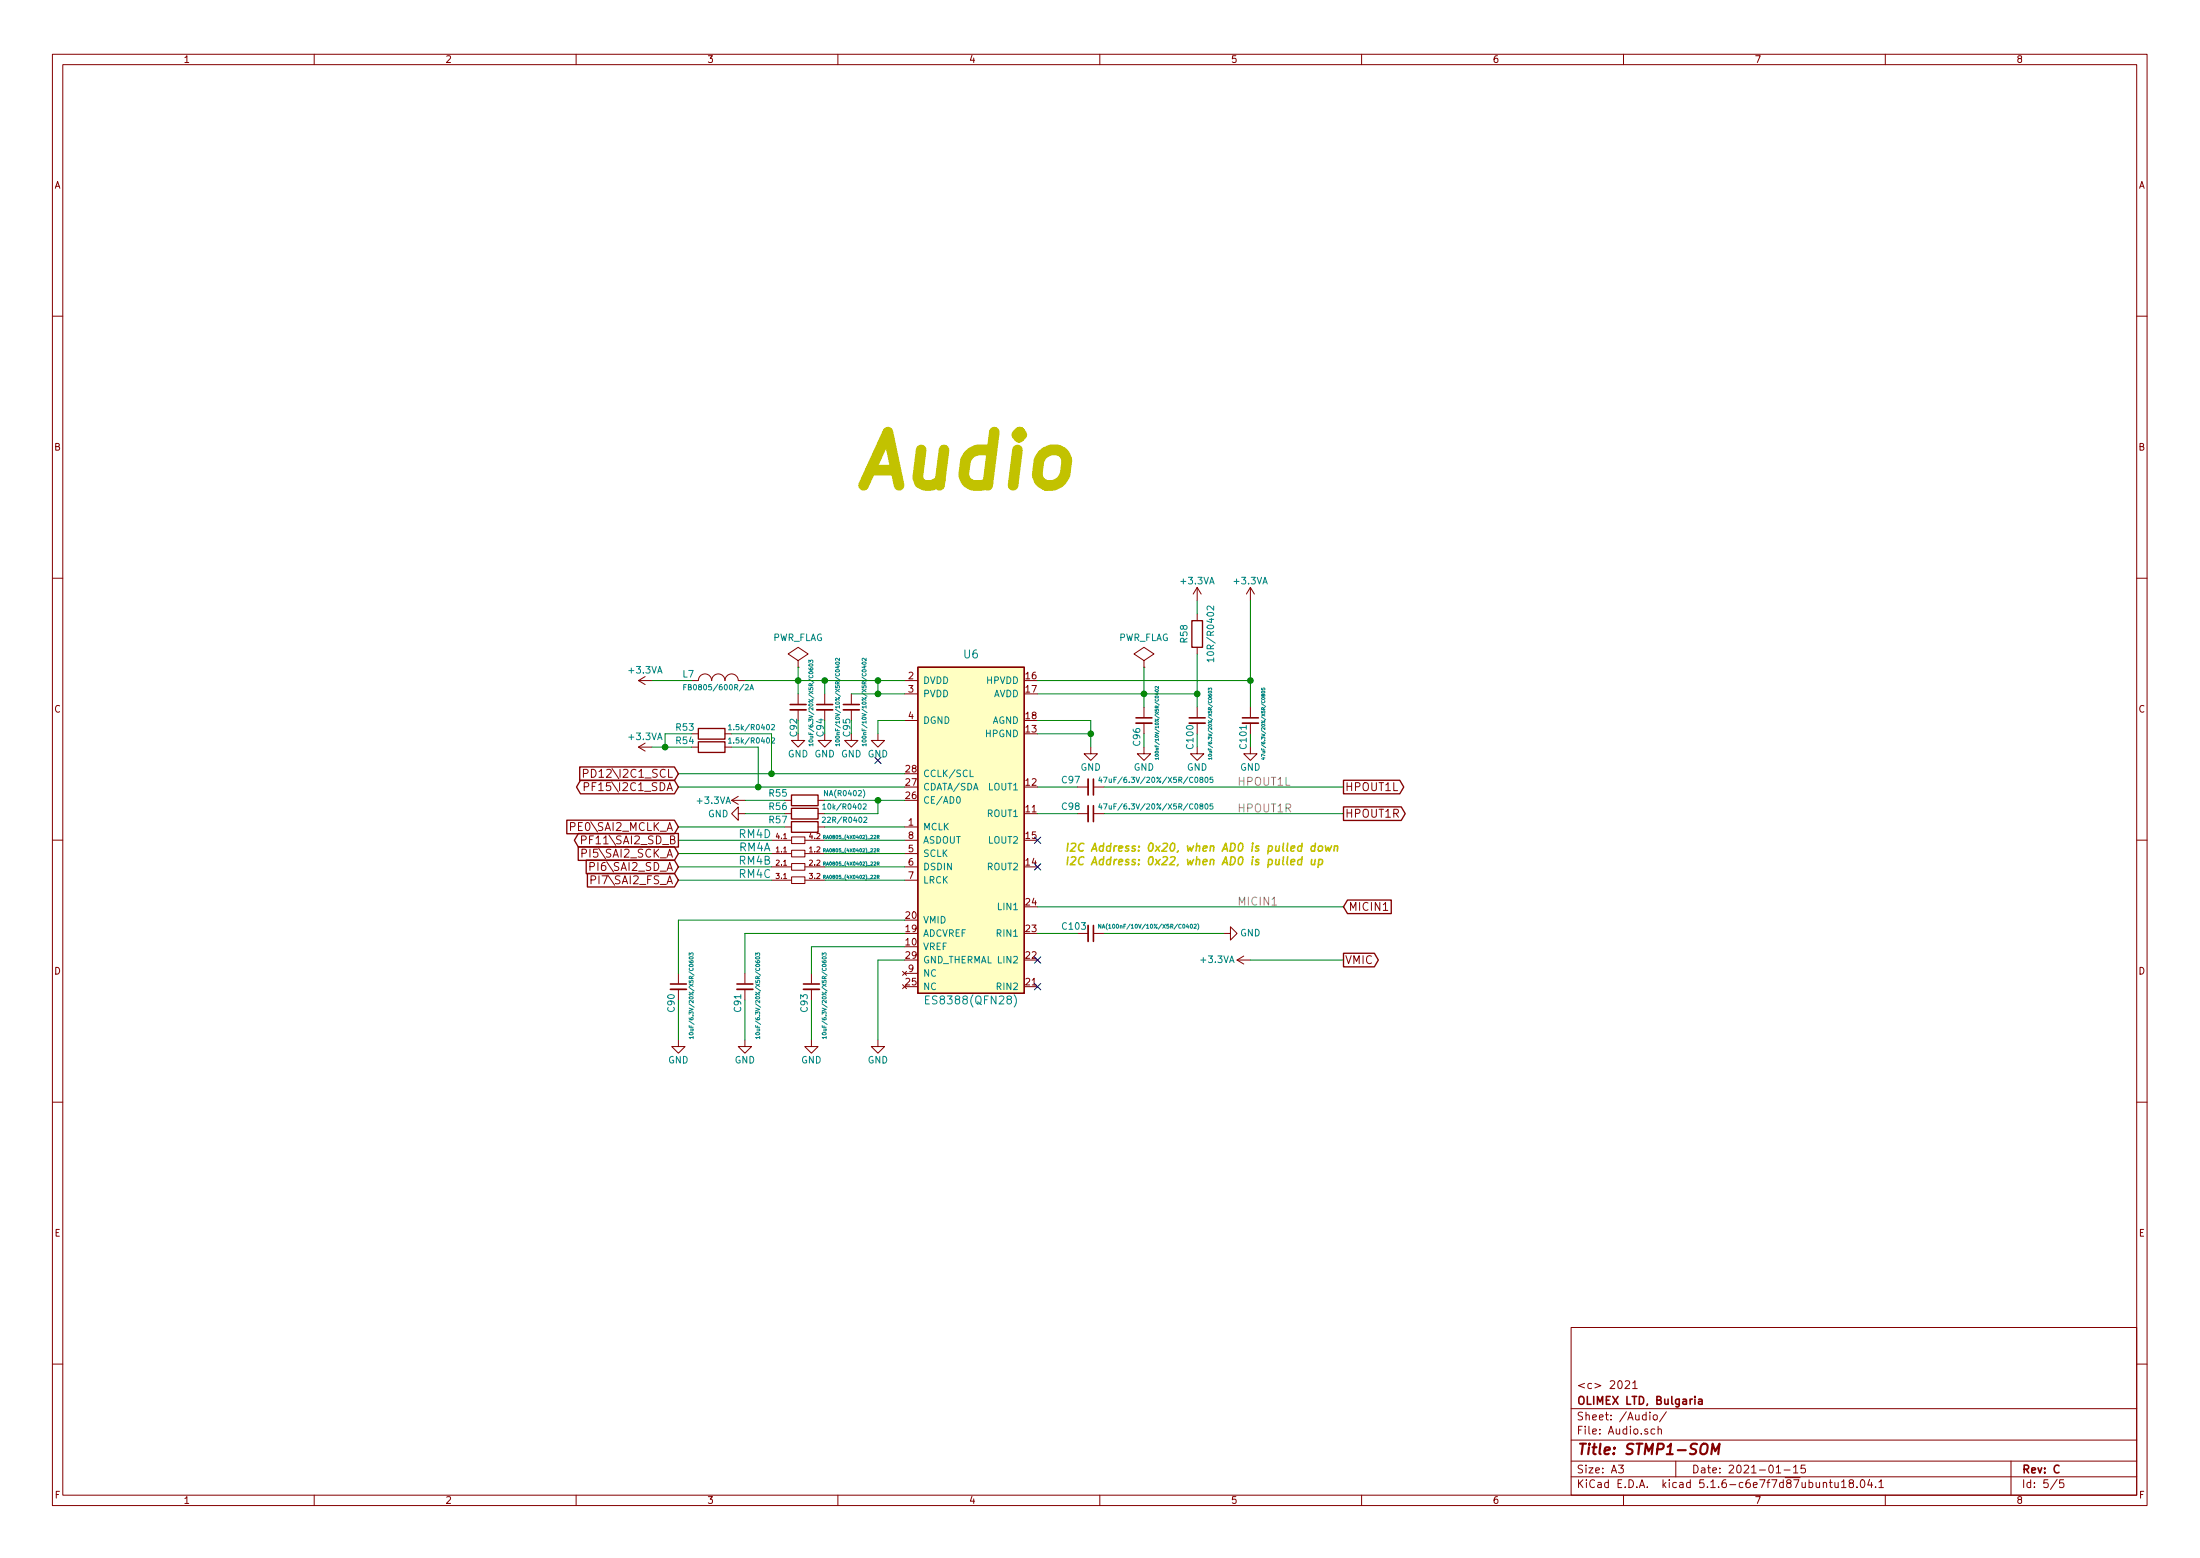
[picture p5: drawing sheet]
<svg xmlns="http://www.w3.org/2000/svg" width="297mm" height="210mm" viewBox="0 0 297 210" stroke-linecap="round" stroke-linejoin="round" font-family="sans-serif">
<g fill="none" stroke="#840000" stroke-width=".14">
<path d="M7.1 7.3h282.8v195.9h-282.8zM8.5 8.7h280v193.1h-280zM42.4 7.3v1.4M77.8 7.3v1.4M113.1 7.3v1.4M148.5 7.3v1.4M183.8 7.3v1.4M219.2 7.3v1.4M254.5 7.3v1.4M7.1 42.7h1.4M288.5 42.7h1.4M7.1 78h1.4"/>
<path d="M161.6 79.3v1.8M161.6 79.3l.6 .9M161.6 79.3l-.5 .9M168.8 79.3l.6 .9M168.8 79.3v1.8M168.8 79.3l-.5 .9M288.5 78h1.4M86.2 91.8h1.8M86.2 91.8l.9 .6M87.1 91.3l-.9 .5M93.4 91.8h.9a.9 .9 0 0 1 .9-.9 .9 .9 0 0 1 .9 .9 .9 .9 0 0 1 .9-.9 .9 .9 0 0 1 .9 .9 .9 .9 0 0 1 .9-.9 .9 .9 0 0 1 .9 .9h.9M93.4 99h.9"/>
<path d="M97.9 99h.9M107.8 89.2l1.3-.9-1.3-.9-1.4 .9 1.4 .9v.8M107.8 90h.1M107.8 99v.9h-.9l.9 .9 .9-.9h-.9M107.8 93.6v1.4M107.8 95.8v1.4M111.4 99v.9h-.9l.9 .9 .9-.9h-.9M111.4 93.6v1.4M111.4 95.8v1.4M114.9 99v.9h-.9l.9 .9 .9-.9h-.9M114.9 93.6v1.4M114.9 95.8v1.4"/>
<path d="M118.5 99v.9h-.9l.9 .9 .9-.9h-.9M122.1 91.8h1.8M122.1 93.6h1.8M122.1 97.2h1.8M154.5 89.2l1.3-.9-1.3-.9-1.4 .9 1.4 .9v.8M154.5 90h.1M154.5 95.4v1.4M154.5 97.6v1.4M161.6 82.9v.9M161.6 87.4v.9M161.6 95.4v1.4M161.6 97.6v1.4"/>
<path d="M168.8 95.4v1.4M168.8 97.6v1.4M7.1 113.4h1.4M78.5 113.4l.5-.1 .1-.1v-.3l-.6-.1v1.1M78.6 115.2l.5-.1 .1-.1-.1-.3-.5-.1v1.1M78.8 104.4l.5-.1 .1-.1-.1-.3-.5-.1v1.1M78.9 106.2l.5-.1 .1-.1-.1-.3-.5-.1v1.1M79.7 117l.5-.1 .1-.1-.1-.3-.5-.1v1.1M79.8 118.7h.5l.1-.1v-.3l-.6-.1v1.1M86.2 100.8l.9 .6M86.2 100.8h1.8M87.1 100.3l-.9 .5"/>
<path d="M93.4 100.8h.9M97.9 100.8h.9M98.8 108h1.8M98.8 108l.9 .5M99.7 109.8v-.9l-.9 .9 .9 .9v-.9h.9M99.7 107.5l-.9 .5M104.2 113.4h2.7M104.2 115.2h2.7M104.2 117h2.7M104.2 118.8h2.7M106 109.8h.9M106 108h.9"/>
<path d="M106 111.6h.9M106.9 114.7h1.8v.9h-1.8zM106.9 112.9h1.8v.9h-1.8zM106.9 116.5h1.8v.9h-1.8zM106.9 118.3h1.8v.9h-1.8zM108.7 113.4h2.7M108.7 115.2h2.7M108.7 117h2.7M108.7 118.8h2.7M110.5 109.8h.9M110.5 108h.9M110.5 111.6h.9"/>
<path d="M122.1 113.4h1.8M122.1 115.2h1.8M122.1 111.6h1.8M122.1 117h1.8M122.1 118.8h1.8M145.5 109.8h1.4M145.5 106.2h1.4M147.3 100.8v.9h-.9l.9 .9 .9-.9h-.9M147.7 109.8h1.4M147.7 106.2h1.4M154.5 100.8v.9h-.9l.9 .9 .9-.9h-.9M161.6 100.8v.9h-.9l.9 .9 .9-.9h-.9"/>
<path d="M168.8 100.8v.9h-.9l.9 .9 .9-.9h-.9M288.5 113.4h1.4M91.6 131.4v1.3M91.6 133.5v1.4M100.6 131.4v1.3M100.6 133.5v1.4M109.6 131.4v1.3M109.6 133.5v1.4M121.9 132.9l.5 .5M121.9 131.1l.5 .5M122.1 131.4h1.8M122.4 132.9l-.5 .5"/>
<path d="M122.4 131.1l-.5 .5M145.5 126h1.4M147.7 126h1.4M165.2 126h.9v-.9l.9 .9-.9 .9v-.9M167 129.6l.9 .5M167 129.6h1.8M167.9 129l-.9 .6M186.8 122.9h.6M7.1 148.7h1.4M91.6 140.3v.9h-.9l.9 .9 .9-.9h-.9M100.6 140.3v.9h-.9l.9 .9 .9-.9h-.9M109.6 140.3v.9h-.9l.9 .9 .9-.9h-.9"/>
<path d="M118.5 140.3v.9h-.9l.9 .9 .9-.9h-.9M288.5 148.7h1.4M212.1 179.1h76.4v22.7h-76.4zM7.1 184.1h1.4M212.1 199.3h76.4M212.1 197.2h76.4M212.1 194.3h76.4M212.1 190.1h76.4M218.5 197.7h.7l-.4 .4 .3 .1v.5l-.1 .1-.5-.1M219.4 186.4l.4-.1 .2 .1v.2l-.6 .8h.6M220.4 186.6l.3-.3v1.1M220.4 187.4h.7"/>
<path d="M222.8 190.6v.1M222.8 190.9v.7M223.3 191l.1-.1 .3 .1v.5l-.1 .1-.3-.1zM223.4 192.9l-.3-.1-.2 .2 .1 .4 .1 .1h.3M223.9 192.9l.1-.1 .3 .1v.6M223.9 192.5v1M225 190.5l-.9 1.4M226.3 197.2v2.1M239.8 198.8h.6M240.9 198.4h.8M242.2 198l.3-.3v1.1M242.2 198.8h.5"/>
<path d="M243.7 197.7h-.5v.5l.1-.1 .4 .1 .1 .1-.1 .4-.1 .1-.4-.1M247.1 199.7v.9l.3 .2M251.3 199.7h.1a.56 .56 0 0 1 .4 .5 .56 .56 0 0 1-.4 .6 .71 .71 0 0 1-.1-1.1zM252.4 199.6l-.2 .8h.6M271.5 197.2v4.6M277.8 199.6l-.9 1.4M278.6 199.7h-.5v.5l.1-.1h.4l.1 .2-.1 .4-.1 .1-.4-.1M288.5 184.1h1.4M42.4 201.8v1.4M77.8 201.8v1.4M113.1 201.8v1.4M148.5 201.8v1.4"/>
<path d="M183.8 201.8v1.4M219.2 201.8v1.4M246.2 200.1h.1h.3v.7M247 200.1h.4M247.7 200.1l.1 .6 .2 .1 .2-.1M248.2 200.1v.7M248.6 200l.3-.3v1.1M248.6 200.8h.6M249.9 200.1h-.2v-.3l.2-.1h.3v.4l-.4 .1-.1 .2v.3l.2 .1h.2l.2-.2-.1-.3-.1-.2M250.7 200.7v.1M252.7 200.1v.7M253.2 200.7v.1"/>
<path d="M253.7 200l.3-.3v1.1M253.7 200.8h.6M254.5 201.8v1.4"/>
</g>
<path d="M231.1 196.2l.1-1.4 .4 1.1 .6-1.1-.2 1.4" fill="none" stroke="#840000" stroke-width=".29"/>
<g fill="none" stroke="#840000" stroke-width=".22">
<path d="M106.7 95.1h2.1M110.3 95.1h2.1M113.9 95.1h2.1M153.4 96.9h2.1M160.6 96.9h2.1M167.7 96.9h2.2M147.6 105.1v2.2M147.6 108.7v2.2M90.5 132.8h2.2M99.5 132.8h2.2M108.5 132.8h2.1M147.6 124.9v2.1"/>
<path d="M229.4 188.9h.4v.6M229.8 189.1h-.3l-.2 .2 .2 .2h.3"/>
</g>
<path d="M106.7 95.8h2.1M110.3 95.8h2.1M113.9 95.8h2.1M153.4 97.6h2.1M160.6 97.6h2.1M167.7 97.6h2.2M146.9 105.1v2.2M146.9 108.7v2.2M90.5 133.5h2.2M99.5 133.5h2.2M108.5 133.5h2.1M146.9 124.9v2.1" fill="none" stroke="#840000" stroke-width=".23"/>
<g fill="none" stroke="#008484" stroke-width=".14">
<path d="M92.3 92.7h.3M92.7 92.4h-.4v.7M98.3 99.8l.3-.2v.7M98.3 98l.3-.2v.7M98.3 98.5h.5M101.3 93.1l.2-.7 .2 .7M101.3 92.9h.4M104.2 99.6h.2l.2 .2-.5 .5h.5M104.2 97.8h.2l.2 .2-.5 .5h.5M109.2 89.4v-.3l.2 .2 .1-.2h.2v.3M109.3 99.9a.26 .26 0 0 1 .3-.1 .26 .26 0 0 1 .1 .3 .33 .33 0 0 1-.5-.1zM109.3 89.7a.26 .26 0 0 1 .3-.1 .26 .26 0 0 1 .1 .2 .33 .33 0 0 1-.5-.1z"/>
<path d="M112.8 99.9a.27 .27 0 0 1 .3-.1 .27 .27 0 0 1 .2 .3 .33 .33 0 0 1-.5-.1zM112.8 89.4a.26 .26 0 0 1 .3-.1 .26 .26 0 0 1 .2 .3 .33 .33 0 0 1-.5-.1zM113.3 88.8v.4l-.3-.4-.2 .1 .1 .2M116.4 99.9a.27 .27 0 0 1 .3-.1 .27 .27 0 0 1 .2 .3 .33 .33 0 0 1-.5-.1zM116.5 89.4a.26 .26 0 0 1 .3-.1 .26 .26 0 0 1 .1 .3 .33 .33 0 0 1-.5-.1zM116.9 88.8v.4l-.3-.4-.2 .1 .1 .2M156 93.1a.23 .23 0 0 1 .3-.1 .23 .23 0 0 1 .1 .3 .22 .22 0 0 1-.3 0 .22 .22 0 0 1-.1-.2zM156.4 92.6v.3l-.3-.3-.1 .1v.2M163.1 93.1v-.2l.2 .1 .1-.1h.2l-.1 .2M163.2 93.3a.23 .23 0 0 1 .2 0 .23 .23 0 0 1 .2 .2h-.1a.22 .22 0 0 1-.2 .1 .22 .22 0 0 1-.1-.3zM163.9 89.1h-.9l.2 .2M163.9 81.8v.5l-.7-.5-.2 .2 .1 .3"/>
<path d="M163.9 88.8v.5M170.3 92.9v.2h.2v-.2h.3l-.1 .2M170.4 93.3a.23 .23 0 0 1 .2 0 .23 .23 0 0 1 .2 .2h-.1a.22 .22 0 0 1-.2 .1 .22 .22 0 0 1-.1-.3zM98.3 100.3h.5M109.8 100.5h-.6l.2 .2M109.8 100.4v.3M111 110.3h.3l.1 .2-.4 .5h.4M111.1 108.7l.2-.2v.7M111.1 109.2h.4M111.2 114.8l.2-.1v-.1l-.2-.1v.5M111.2 113l.2-.1v-.1l-.2-.1v.5M111.2 116.6l.2-.1v-.1l-.2-.1v.5"/>
<path d="M111.2 118.4l.2-.1v-.1l-.2-.1v.5M111.3 114.8l.1 .2M111.3 113l.1 .2M111.3 116.6l.1 .2M111.3 118.4l.1 .2M113.3 100.5h-.5l.2 .2M113.3 100.4v.3M116.5 108.5h.3l.2 .2-.5 .5h.5M116.6 110.3h.3l.1 .2-.4 .5h.4M116.9 100.5h-.5l.2 .2M116.9 100.4v.3M118.4 114.8l.3-.1v-.1l-.3-.1v.5"/>
<path d="M118.4 113l.3-.1v-.1l-.3-.1v.5M118.4 116.6l.3-.1v-.1l-.3-.1v.5M118.4 118.4l.3-.1v-.1l-.3-.1v.5M118.6 114.8l.1 .2M118.6 113l.1 .2M118.6 116.6l.1 .2M118.6 118.4l.1 .2M129.2 107.6l.1-.1a.48 .48 0 0 1 .4 .5 .48 .48 0 0 1-.4 .4l-.1-.3zM131 103.9v.9h.4M148.5 108.4l-.1 .5h.4M148.5 104.8l-.1 .6h.4M148.7 105.1v.5"/>
<path d="M148.7 108.7v.5M149 108.5h.5l-.3 .7M149 104.9h.5l-.3 .7M156 101.9v-.1a.23 .23 0 0 1 .3 0 .23 .23 0 0 1 .1 .2 .22 .22 0 0 1-.3 .1 .22 .22 0 0 1-.1-.2zM156.4 102.4h-.4l.1 .1M156.4 102.2v.3M162.8 108.5h.1a.35 .35 0 0 1 .2 .3 .35 .35 0 0 1-.3 .4l-.1-.3zM162.8 104.9h.1a.35 .35 0 0 1 .2 .4 .35 .35 0 0 1-.3 .3l-.1-.3zM163.2 101.9v-.1a.23 .23 0 0 1 .2 0 .23 .23 0 0 1 .2 .2h-.1a.22 .22 0 0 1-.2 .1 .22 .22 0 0 1-.1-.2zM163.6 102.4h-.5l.2 .1M163.6 102.2v.3M163.7 108.5h-.3v.3h.3v.3l-.1 .1-.2-.1"/>
<path d="M163.7 104.9h-.3v.3h.3v.3l-.1 .1-.2-.1M170.5 102.3h.3M170.6 102.2v.3l-.3-.1M170.8 102l-.5-.2v.3M93.1 128.9v-.3l.2 .2 .1-.2h.2l-.1 .3M93.1 139.4a.26 .26 0 0 1 .3-.1 .26 .26 0 0 1 .2 .3 .33 .33 0 0 1-.5-.1zM93.1 129.2a.26 .26 0 0 1 .3-.1 .26 .26 0 0 1 .2 .2 .33 .33 0 0 1-.5-.1zM93.6 139.9v.3M102 128.9v-.3l.2 .2 .1-.2h.3l-.1 .3M102.1 139.4a.26 .26 0 0 1 .3-.1 .26 .26 0 0 1 .2 .3 .33 .33 0 0 1-.6-.1zM102.1 129.2a.26 .26 0 0 1 .3-.1 .26 .26 0 0 1 .2 .2 .33 .33 0 0 1-.6-.1zM102.6 139.9v.3"/>
<path d="M111 128.9v-.3l.2 .2 .1-.2h.2v.3M111.1 139.4a.26 .26 0 0 1 .3-.1 .26 .26 0 0 1 .1 .3 .33 .33 0 0 1-.5-.1zM111.1 129.2a.26 .26 0 0 1 .3-.1 .26 .26 0 0 1 .1 .2 .33 .33 0 0 1-.5-.1zM111.5 139.9v.3M125 134.9h.3M125.5 134.4h-.5v1.1h.5M136.9 134.2a1.26 1.26 0 0 1 0 1.7M148.6 124.7v.6l-.3-.6v.6M148.8 125.3l.2-.6 .2 .6M148.9 125.1h.2M160.8 124.8v-.1a.27 .27 0 0 1 .2 .3 .27 .27 0 0 1-.2 .3l-.1-.2zM161.2 124.8l.2-.1 .1 .2-.3 .4h.3"/>
<path d="M161.7 124.7a.6 .6 0 0 1 0 .8M93.6 140h-.5l.1 .2M102.6 140h-.6l.2 .2M111.5 140h-.5l.2 .2"/>
</g>
<g fill="none" stroke="#840000" stroke-width=".18">
<path d="M94.3 98.3h3.6v1.4h-3.6zM123.9 90h14.4v44.1h-14.4zM160.9 83.8h1.5v3.6h-1.5zM76.5 110.7h14.6l.5 .9-.5 .9h-14.6zM78.1 114.3h13l.5 .9-.5 .9h-13zM78.1 112.5h13.5v1.8h-13.5l-.5-.9zM78.3 103.5h12.8l.5 .9-.5 .9h-12.8zM78.4 105.3h12.7l.5 .9-.5 .9h-12.7l-.6-.9zM79.1 116.1h12l.5 .9-.5 .9h-12zM79.3 117.9h11.8l.5 .9-.5 .9h-11.8zM94.3 100.1h3.6v1.4h-3.6zM106.9 107.3h3.6v1.4h-3.6z"/>
<path d="M106.9 110.9h3.6v1.4h-3.6zM106.9 109.1h3.6v1.4h-3.6zM181.4 108.9h7.8l.5 .9-.5 .9h-7.8zM181.4 105.3h7.6l.5 .9-.5 .9h-7.6zM181.4 128.6h4.2l.5 1-.5 .9h-4.2zM181.9 121.5h5.9v1.8h-5.9l-.5-.9z"/>
</g>
<path d="M123.9 90h14.4v44.1h-14.4z" fill="#ffffc2" stroke="#ffffc2" stroke-width=".14"/>
<g fill="none" stroke="#008400" stroke-width=".14">
<path d="M88 91.8h5.4M93.4 99h-3.6v1.8M98.8 99h5.4v5.4M100.6 91.8h21.5M107.8 90v3.6M111.4 91.8v1.8M114.9 93.6h7.2M118.5 91.8v1.8M122.1 97.2h-3.6v1.8M140.1 91.8h28.7M140.1 99h7.2M140.1 93.6h21.5"/>
<path d="M140.1 97.2h7.2v3.6M154.5 90v5.4M154.5 99v1.8M161.6 81.1v1.8M161.6 88.3v7.1M161.6 99v1.8M168.8 81.1v14.3M168.8 99v1.8M88 100.8h5.4M91.6 106.2h30.5M91.6 113.4h12.6M91.6 118.8h12.6"/>
<path d="M91.6 104.4h30.5M91.6 117h12.6M91.6 115.2h12.6M91.6 111.6h14.4M98.8 100.8h3.6v5.4M100.6 109.8h5.4M100.6 108h5.4M111.4 113.4h10.7M111.4 118.8h10.7M111.4 108h10.7M111.4 117h10.7M111.4 115.2h10.7"/>
<path d="M111.4 111.6h10.7M118.5 108v1.8h-7.1M140.1 109.8h5.4M140.1 106.2h5.4M149.1 109.8h32.3M149.1 106.2h32.3M91.6 134.9v5.4M100.6 134.9v5.4M109.6 134.9v5.4M122.1 129.6h-3.6v10.7M122.1 127.8h-12.5v3.6M122.1 126h-21.5v5.4"/>
<path d="M122.1 124.2h-30.5v7.2M140.1 122.4h41.3M140.1 126h5.4M149.1 126h16.1M168.8 129.6h12.6"/>
</g>
<path d="M171.8 122.1h.6" fill="none" stroke="#848484" stroke-width=".14"/>
<g fill="none" stroke="#c2c200" stroke-width=".22">
<path d="M174.3 116.3l.5-.1v-.2h-.4l-.1 .5 .1 .2 .3-.1M175.8 116h-.3l-.3 .2 .1 .4h.4M175.8 115.6l-.1 1.1M177.1 116v.6l.2 .1 .2-.1M177.6 114.2h-.3l-.3 .1 .1 .5h.4M177.6 116l-.1 .7M177.6 113.8l-.1 1.1M178.1 114.2h.1h.3v.5l-.2 .2-.3-.1zM178.1 116h.3l.2 .2-.2 .4h-.4M178.1 116l-.2 1.1M179 114.2l.1 .7 .2-.6 .2 .6 .3-.7M180.2 114.2h.1h.3v.7"/>
<path d="M180.2 114.2l-.1 .7"/>
</g>
<g fill="#008400" stroke="#008400" stroke-width=".18">
<circle cx="161.6" cy="93.6" r=".36"/>
<circle cx="89.8" cy="100.8" r=".36"/>
<circle cx="118.5" cy="108" r=".36"/>
<circle cx="102.4" cy="106.2" r=".36"/>
<circle cx="104.2" cy="104.4" r=".36"/>
<circle cx="154.5" cy="93.6" r=".36"/>
<circle cx="168.8" cy="91.8" r=".36"/>
<circle cx="147.3" cy="99" r=".36"/>
<circle cx="107.8" cy="91.8" r=".36"/>
<circle cx="111.4" cy="91.8" r=".36"/>
<circle cx="118.5" cy="91.8" r=".36"/>
<circle cx="118.5" cy="93.6" r=".36"/>
</g>
<path d="M118.1 102.2l.9 .9M119 102.2l-.9 .9M139.7 113l.8 .8M139.7 116.6l.8 .8M140.5 113l-.8 .8M140.5 116.6l-.8 .8M139.7 129.1l.8 .9M139.7 132.7l.8 .9M140.5 129.1l-.8 .9M140.5 132.7l-.8 .9" fill="none" stroke="#000084" stroke-width=".14"/>
<text font-size="10" fill="#c2c200" x="114.9" y="65.9">Audio</text>
<text font-size="2" fill="#840000" x="212.8" y="196.3">Title: STMP1-SOM</text>
<g font-size="1.5" fill="#008484">
<text x="130.2" y="88.8">U6</text>
<text x="99.8" y="113.1">RM4D</text>
<text x="99.8" y="114.9">RM4A</text>
<text x="99.8" y="116.7">RM4B</text>
<text x="99.8" y="118.5">RM4C</text>
<text x="125.5" y="135.5">ES8388(QFN28)</text>
</g>
<g font-size="1.5" fill="#840000">
<text x="79.8" y="106.8">PF15\I2C1_SDA</text>
<text x="79.8" y="105">PD12\I2C1_SCL</text>
<text x="181.6" y="106.8">HPOUT1L</text>
<text x="77.3" y="112.1">PE0\SAI2_MCLK_A</text>
<text x="79.2" y="113.9">PF11\SAI2_SD_B</text>
<text x="181.6" y="110.3">HPOUT1R</text>
<text x="79" y="115.7">PI5\SAI2_SCK_A</text>
<text x="80.1" y="117.5">PI6\SAI2_SD_A</text>
<text x="80.3" y="119.3">PI7\SAI2_FS_A</text>
<text x="182" y="122.9">MICIN1</text>
<text x="181.6" y="130.1">VMIC</text>
<text x="212.8" y="191.7">Sheet: /Audio/</text>
<text x="212.8" y="189.6">OLIMEX LTD, Bulgaria</text>
<text x="212.8" y="187.4">&lt;c&gt; 2021</text>
<text x="212.8" y="193.6">File: Audio.sch</text>
<text x="212.8" y="200.8">KiCad E.D.A. kicad 5.1.6-c6e7f7d87ubuntu18.04.1</text>
<text x="212.8" y="198.8">Size: A3</text>
<text x="228.4" y="198.8">Date: 2021-01-15</text>
<text x="272.9" y="198.8">Rev: C</text>
<text x="272.9" y="200.8">Id: 5/5</text>
</g>
<g font-size="1.5" fill="#848484">
<text x="167" y="106">HPOUT1L</text>
<text x="167" y="109.6">HPOUT1R</text>
<text x="167" y="122.2">MICIN1</text>
</g>
<g font-size="1.5" fill="#c2c200">
<text x="143.7" y="114.9">I2C Address: 0x20, when AD0 is pulled down</text>
<text x="143.7" y="116.8">I2C Address: 0x22, when AD0 is pulled up</text>
</g>
<g font-size="1.3" fill="#840000">
<text x="24.7" y="8.5">1</text>
<text x="60.1" y="8.5">2</text>
<text x="95.5" y="8.5">3</text>
<text x="130.8" y="8.5">4</text>
<text x="166.2" y="8.5">5</text>
<text x="201.5" y="8.5">6</text>
<text x="236.9" y="8.5">7</text>
<text x="272.2" y="8.5">8</text>
<text x="7.3" y="25.4">A</text>
<text x="288.7" y="25.4">A</text>
<text x="7.3" y="60.8">B</text>
<text x="288.7" y="60.8">B</text>
<text x="122.7" y="91.7">2</text>
<text x="122.7" y="93.5">3</text>
<text x="138.5" y="91.7">16</text>
<text x="138.5" y="93.5">17</text>
<text x="7.3" y="96.2">C</text>
<text x="122.7" y="97.1">4</text>
<text x="138.5" y="98.8">13</text>
<text x="138.5" y="97.1">18</text>
<text x="288.7" y="96.2">C</text>
<text x="122.3" y="107.8">26</text>
<text x="122.3" y="106">27</text>
<text x="122.3" y="104.2">28</text>
<text x="138.5" y="106">12</text>
<text x="122.7" y="111.4">1</text>
<text x="122.7" y="113.2">8</text>
<text x="138.5" y="109.6">11</text>
<text x="138.5" y="113.2">15</text>
<text x="122.7" y="115">5</text>
<text x="122.7" y="116.8">6</text>
<text x="122.7" y="118.6">7</text>
<text x="138.5" y="116.8">14</text>
<text x="122.3" y="125.8">19</text>
<text x="122.3" y="124">20</text>
<text x="138.5" y="125.8">23</text>
<text x="138.5" y="122.2">24</text>
<text x="7.3" y="131.5">D</text>
<text x="122.3" y="127.6">10</text>
<text x="122.3" y="129.4">29</text>
<text x="122.7" y="131.2">9</text>
<text x="138.5" y="129.4">22</text>
<text x="288.7" y="131.5">D</text>
<text x="122.3" y="133">25</text>
<text x="138.5" y="133">21</text>
<text x="7.4" y="166.9">E</text>
<text x="288.8" y="166.9">E</text>
<text x="7.4" y="202.2">F</text>
<text x="24.7" y="202.9">1</text>
<text x="60.1" y="202.9">2</text>
<text x="95.5" y="202.9">3</text>
<text x="130.8" y="202.9">4</text>
<text x="166.2" y="202.9">5</text>
<text x="201.5" y="202.9">6</text>
<text x="236.9" y="202.9">7</text>
<text x="272.2" y="202.9">8</text>
<text x="288.8" y="202.2">F</text>
</g>
<g font-size="1.3" fill="#008484">
<text x="159.5" y="78.9">+3.3VA</text>
<text x="166.7" y="78.9">+3.3VA</text>
<text x="104.3" y="86.5">PWR_FLAG</text>
<text x="151" y="86.5">PWR_FLAG</text>
<text x="160.3" y="86.7" transform="rotate(-90 160.3 86.7)">R58</text>
<text x="163.9" y="88.7" transform="rotate(-90 163.9 88.7)">10R/R0402</text>
<text x="85" y="90.9">+3.3VA</text>
<text x="92.2" y="91.4">L7</text>
<text x="124.6" y="92.3">DVDD</text>
<text x="124.6" y="94.1">PVDD</text>
<text x="133.2" y="92.3">HPVDD</text>
<text x="134.1" y="94.1">AVDD</text>
<text x="85" y="99.9">+3.3VA</text>
<text x="91.3" y="100.4">R54</text>
<text x="91.3" y="98.6">R53</text>
<text x="124.6" y="97.7">DGND</text>
<text x="133.1" y="99.5">HPGND</text>
<text x="133.9" y="97.7">AGND</text>
<text x="154" y="100.6" transform="rotate(-90 154 100.6)">C96</text>
<text x="161.1" y="101" transform="rotate(-90 161.1 101)">C100</text>
<text x="168.3" y="101" transform="rotate(-90 168.3 101)">C101</text>
<text x="103.9" y="107.5">R55</text>
<text x="106.4" y="102.2">GND GND GND GND</text>
<text x="124.6" y="106.7">CDATA/SDA</text>
<text x="124.6" y="104.9">CCLK/SCL</text>
<text x="133.5" y="106.7">LOUT1</text>
<text x="143.4" y="105.7">C97</text>
<text x="145.9" y="104">GND</text>
<text x="153.1" y="104">GND</text>
<text x="160.3" y="104">GND</text>
<text x="167.4" y="104">GND</text>
<text x="94.2" y="108.5">+3.3VA</text>
<text x="95.6" y="110.3">GND</text>
<text x="103.9" y="111.1">R57</text>
<text x="103.9" y="109.3">R56</text>
<text x="124.6" y="112">MCLK</text>
<text x="124.6" y="108.5">CE/AD0</text>
<text x="124.6" y="113.8">ASDOUT</text>
<text x="133.4" y="110.3">ROUT1</text>
<text x="133.5" y="113.8">LOUT2</text>
<text x="143.4" y="109.3">C98</text>
<text x="124.6" y="115.6">SCLK</text>
<text x="124.6" y="117.4">DSDIN</text>
<text x="124.6" y="119.2">LRCK</text>
<text x="133.4" y="117.4">ROUT2</text>
<text x="124.6" y="124.6">VMID</text>
<text x="134.9" y="122.8">LIN1</text>
<text x="143.5" y="125.5">C103</text>
<text x="124.6" y="128.2">VREF</text>
<text x="124.6" y="126.4">ADCVREF</text>
<text x="124.6" y="130">GND_THERMAL LIN2</text>
<text x="124.6" y="131.8">NC</text>
<text x="134.8" y="126.4">RIN1</text>
<text x="162.2" y="130">+3.3VA</text>
<text x="167.4" y="126.4">GND</text>
<text x="91.1" y="136.5" transform="rotate(-90 91.1 136.5)">C90</text>
<text x="100.1" y="136.5" transform="rotate(-90 100.1 136.5)">C91</text>
<text x="109.1" y="136.5" transform="rotate(-90 109.1 136.5)">C93</text>
<text x="124.6" y="133.6">NC</text>
<text x="134.8" y="133.6">RIN2</text>
<text x="90.2" y="143.5">GND</text>
<text x="99.2" y="143.5">GND</text>
<text x="108.2" y="143.5">GND</text>
<text x="117.2" y="143.5">GND</text>
</g>
<g font-size="1.3" fill="#008400">
<text x="107.6" y="99.4" transform="rotate(-90 107.6 99.4)">C92</text>
<text x="111.2" y="99.4" transform="rotate(-90 111.2 99.4)">C94</text>
<text x="114.8" y="99.4" transform="rotate(-90 114.8 99.4)">C95</text>
</g>
<g font-size="1" fill="#008484">
<text x="93.1" y="93.1">FB0805/600R/2A</text>
<text x="98.9" y="100.3">1.5k/R0402</text>
<text x="98.9" y="98.5">1.5k/R0402</text>
<text x="111.5" y="107.4">NA(R0402)</text>
<text x="149.9" y="105.6">47uF/6.3V/20%/X5R/C0805</text>
<text x="111.5" y="111">22R/R0402</text>
<text x="111.6" y="109.2">10k/R0402</text>
<text x="149.9" y="109.2">47uF/6.3V/20%/X5R/C0805</text>
</g>
<g font-size="1" fill="#840000">
<text x="104.8" y="113.2">4.1</text>
<text x="109.3" y="113.2">4.2</text>
<text x="104.8" y="115">1.1</text>
<text x="104.8" y="116.8">2.1</text>
<text x="104.8" y="118.6">3.1</text>
<text x="109.3" y="115">1.2</text>
<text x="109.3" y="116.8">2.2</text>
<text x="109.3" y="118.6">3.2</text>
</g>
<g font-size=".8" fill="#008484">
<text x="109.8" y="99.5" transform="rotate(-90 109.8 99.5)">10uF/6.3V/20%/X5R/C0603</text>
<text x="113.4" y="99.5" transform="rotate(-90 113.4 99.5)">100nF/10V/10%/X5R/C0402</text>
<text x="117" y="99.5" transform="rotate(-90 117 99.5)">100nF/10V/10%/X5R/C0402</text>
<text x="149.6" y="125.3">NA(100nF/10V/10%/X5R/C0402)</text>
<text x="93.6" y="139" transform="rotate(-90 93.6 139)">10uF/6.3V/20%/X5R/C0603</text>
<text x="102.6" y="139" transform="rotate(-90 102.6 139)">10uF/6.3V/20%/X5R/C0603</text>
<text x="111.6" y="139" transform="rotate(-90 111.6 139)">10uF/6.3V/20%/X5R/C0603</text>
</g>
<g font-size=".6" fill="#008484">
<text x="156.4" y="101.5" transform="rotate(-90 156.4 101.5)">100nF/10V/10%/X5R/C0402</text>
<text x="163.6" y="101.6" transform="rotate(-90 163.6 101.6)">10uF/6.3V/20%/X5R/C0603</text>
<text x="170.8" y="101.6" transform="rotate(-90 170.8 101.6)">47uF/6.3V/20%/X5R/C0805</text>
<text x="111.6" y="113.2">RA0805_(4X0402)_22R</text>
<text x="111.6" y="115">RA0805_(4X0402)_22R</text>
<text x="111.6" y="116.8">RA0805_(4X0402)_22R</text>
<text x="111.6" y="118.6">RA0805_(4X0402)_22R</text>
</g>
</svg>
